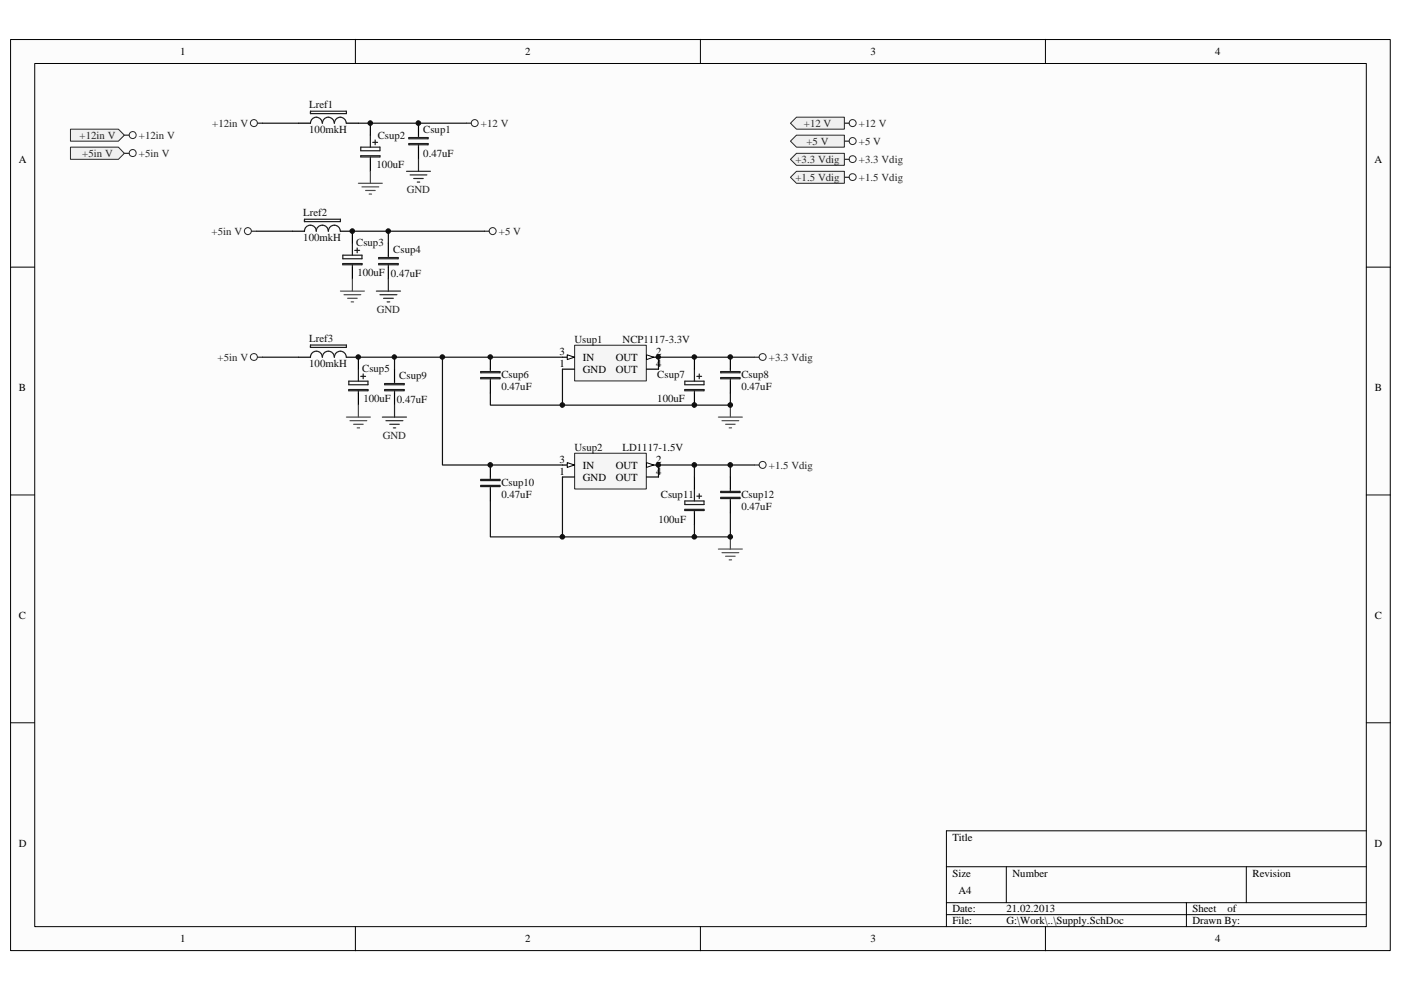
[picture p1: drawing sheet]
<svg xmlns="http://www.w3.org/2000/svg" width="297mm" height="210mm" viewBox="0 0 297 210" stroke-linecap="round" stroke-linejoin="round" font-family="sans-serif">
<path d="M2.3 8.4h292.5v193.1h-292.5z" fill="#fcfcfc"/>
<path d="M2.2 8.4h292.6v193.1h-292.6z" fill="none" stroke="#000" stroke-width=".21"/>
<path d="M7.4 13.5h282.3v183h-282.3z" fill="#fcfcfc"/>
<g fill="none" stroke="#000" stroke-width=".21">
<path d="M7.4 13.5h282.3v183h-282.3zM75.3 8.3v5.1M148.5 8.3v5.1M221.7 8.3v5.1M2.2 56.6h5.1M289.7 56.6h5.1M2.2 104.9h5.1M289.7 104.9h5.1M2.2 153.2h5.1M289.7 153.2h5.1M289.7 176.1h-89v20.4M75.3 196.5v5.1"/>
<path d="M148.5 196.5v5.1M200.7 183.8h89M200.7 191.4h89M200.7 193.9h89M213.4 183.8v7.6M221.7 196.5v5.1M251.5 191.4v5.1M264.2 183.8v7.6"/>
</g>
<g fill="none" stroke="#1c1c1c" stroke-width=".25">
<path d="M65.8 26.1a1.25 1.25 0 0 1 1.3-1.3 1.25 1.25 0 0 1 1.2 1.3M65.8 23.6h7.6v.5h-7.6zM68.4 26.1a1.25 1.25 0 0 1 1.2-1.3 1.25 1.25 0 0 1 1.3 1.3M70.9 26.1a1.25 1.25 0 0 1 1.3-1.3 1.25 1.25 0 0 1 1.2 1.3M76.5 33h4.1v.3h-4.1zM76.5 31.2h4.1v.8h-4.1zM78.5 28.7v2.5M78.5 33.3v.5M79 30.2h1M79.5 29.7v1M86.7 30.4h4.1v.3h-4.1zM86.7 29.2h4.1v.2h-4.1z"/>
<path d="M88.7 28.7v.5M88.7 30.7v.5M65.8 75.7a1.25 1.25 0 0 1 1.3-1.2 1.25 1.25 0 0 1 1.2 1.2M65.8 73.2h7.6v.5h-7.6zM68.4 75.7a1.25 1.25 0 0 1 1.2-1.2 1.25 1.25 0 0 1 1.3 1.2M70.9 75.7a1.25 1.25 0 0 1 1.3-1.2 1.25 1.25 0 0 1 1.2 1.2M76 78.3v2.5M76.5 79.8h1M77 79.3v1M101.9 78.8h4.1v.2h-4.1zM104 78.3v.5M147.2 78.3v2.5"/>
<path d="M147.7 79.8h1.1M148.2 79.3v1M152.8 78.8h4.1v.2h-4.1zM154.9 78.3v.5M74 82.6h4v.2h-4zM74 80.8h4v.8h-4zM76 82.8v.6M81.6 82.6h4.1v.2h-4.1zM81.6 81.3h4.1v.3h-4.1zM83.6 80.8v.5M83.6 82.8v.6M101.9 80.1h4.1v.2h-4.1z"/>
<path d="M104 80.3v.5M145.2 82.6h4.1v.2h-4.1zM145.2 80.8h4.1v.8h-4.1zM147.2 82.8v.6M152.8 80.1h4.1v.2h-4.1zM154.9 80.3v.5M101.9 102.9h4.1v.3h-4.1zM101.9 101.6h4.1v.3h-4.1zM104 101.1v.5M104 103.2v.5M145.2 106.2h4.1v.8h-4.1zM145.2 108h4.1v.2h-4.1z"/>
<path d="M147.2 103.7v2.5M147.2 108.2v.6M147.7 105.2h1.1M148.2 104.7v1M152.8 104.2h4.1v.2h-4.1zM152.8 105.5h4.1v.2h-4.1zM154.9 103.7v.5M154.9 105.7v.5"/>
</g>
<g fill="none" stroke="#000" stroke-width=".25">
<path d="M63.3 26.1h2.5M73.4 26.1h2.6M78.5 26.1v2.6M78.5 33.8v2.5M88.7 26.1v2.6M88.7 31.2v2.6M63.3 75.7h2.5M73.4 75.7h2.6v2.6M83.6 78.3v2.5M104 75.7v2.6M147.2 75.7v2.6M154.9 75.7v2.6"/>
<path d="M76 83.4v2.5M83.6 83.4v2.5M104 80.8v2.6M104 98.6v2.5M147.2 83.4v2.5M154.9 80.8v2.6M104 103.7v2.5M147.2 101.1v2.6M147.2 108.8v2.5M154.9 101.1v2.6M154.9 106.2v2.6"/>
</g>
<path d="M55.7 26.1h7.6M76 26.1h22.9M55.7 75.7h7.6M83.6 75.7v2.6M159.9 75.7h-20.3v2.6M104 83.4v2.5h50.9v-2.5M147.2 98.6v2.5M154.9 98.6v2.5" fill="none" stroke="#0e0e0e" stroke-width=".25"/>
<g fill="none" stroke="#4c4c4c" stroke-width=".25">
<path d="M76 38.9h5.1M76.7 39.6h3.6M78.5 36.3v2.6M77.5 40.4h2M78.3 41.1h.5M73.4 88.4h5.1M74.2 89.2h3.6M75 90h2M75.7 90.7h.5M76 85.9v2.5M152.3 88.4h5.1M153.1 89.2h3.5"/>
<path d="M153.8 90h2.1M154.6 90.7h.5M154.9 85.9v2.5M152.3 116.4h5.1M153.1 117.2h3.5M153.8 117.9h2.1M154.6 118.7h.5M154.9 113.8v2.6"/>
</g>
<g fill="none" stroke="#262626" stroke-width=".21">
<circle cx="53.8" cy="26.1" r=".74"/>
<circle cx="100.6" cy="26.1" r=".74"/>
<circle cx="104.5" cy="49" r=".74"/>
<circle cx="53.8" cy="75.7" r=".73"/>
</g>
<g fill="none" stroke="#262626" stroke-width=".25">
<path d="M54.6 26.1h1.1M86.2 36.3h5.1M86.9 37.1h3.6M87.7 37.8h2M88.5 38.6h.5M88.7 33.8v2.5M98.9 26.1h1M102.7 49h1M54.6 75.7h1.1M81.1 88.4h5.1M81.8 89.2h3.6M82.6 90h2.1"/>
<path d="M83.4 90.7h.5M83.6 85.9v2.5"/>
</g>
<path d="M121.9 73.2h15.1v7.6h-15.1z" fill="#f5f5f5"/>
<path d="M121.8 73.2h15.2v7.6h-15.2z" fill="none" stroke="#262626" stroke-width=".21"/>
<path d="M119.2 75.7h2.6" fill="none" stroke="#000" stroke-width=".25"/>
<path d="M120.3 75.2l1.5 .5-1.5 .5z" fill="#fcfcfc"/>
<path d="M120.3 75.2l1.5 .5-1.5 .5z" fill="none" stroke="#000" stroke-width=".21"/>
<path d="M119.2 78.3h2.6M137.1 75.7h2.5" fill="none" stroke="#000" stroke-width=".25"/>
<path d="M137.1 75.2l1.5 .5-1.5 .5z" fill="#fcfcfc"/>
<path d="M137.1 75.2l1.5 .5-1.5 .5z" fill="none" stroke="#000" stroke-width=".21"/>
<path d="M137.1 78.3h2.5" fill="none" stroke="#000" stroke-width=".25"/>
<path d="M121.9 96.1h15.1v7.6h-15.1z" fill="#f5f5f5"/>
<path d="M121.8 96.1h15.2v7.6h-15.2z" fill="none" stroke="#262626" stroke-width=".21"/>
<path d="M119.2 98.6h2.6" fill="none" stroke="#000" stroke-width=".25"/>
<path d="M120.3 98.1l1.5 .5-1.5 .5z" fill="#fcfcfc"/>
<path d="M120.3 98.1l1.5 .5-1.5 .5z" fill="none" stroke="#000" stroke-width=".21"/>
<path d="M137.1 98.6h2.5M119.2 101.1h2.6" fill="none" stroke="#000" stroke-width=".25"/>
<path d="M137.1 98.1l1.5 .5-1.5 .5z" fill="#fcfcfc"/>
<path d="M137.1 98.1l1.5 .5-1.5 .5z" fill="none" stroke="#000" stroke-width=".21"/>
<path d="M62 49h2.6M72.2 49h2.5v2.6M74.7 56.6v2.6M82.3 51.6v2.5M82.3 56.6v2.6M137.1 101.1h2.5" fill="none" stroke="#000" stroke-width=".25"/>
<path d="M54.4 49h7.6M74.7 49h28M82.3 49v2.6M76 75.7h17.8v22.9h25.4M93.8 75.7h25.4M119.2 78.3v7.6M159.9 98.6h-20.3v2.5M104 106.2v7.6h50.9v-5M119.2 101.1v12.7M147.2 111.3v2.5" fill="none" stroke="#0e0e0e" stroke-width=".25"/>
<g fill="none" stroke="#262626" stroke-width=".21">
<circle cx="180.8" cy="29.9" r=".75"/>
<circle cx="180.8" cy="26.1" r=".75"/>
<circle cx="180.8" cy="33.7" r=".74"/>
<circle cx="180.8" cy="37.6" r=".74"/>
<circle cx="52.6" cy="49" r=".74"/>
<circle cx="161.7" cy="75.7" r=".73"/>
<circle cx="161.7" cy="98.6" r=".74"/>
</g>
<path d="M179 26.1h1M179 29.9h1M179 37.6h1M179 33.8h1M53.3 49h1.1M82.3 59.2v2.5M79.8 61.7h5.1M80.6 62.5h3.6M81.3 63.2h2.1M82.1 64h.5M159.9 75.7h1M159.9 98.6h1" fill="none" stroke="#262626" stroke-width=".25"/>
<g fill="none" stroke="#1c1c1c" stroke-width=".25">
<path d="M64.6 49a1.25 1.25 0 0 1 1.2-1.2 1.25 1.25 0 0 1 1.3 1.2 1.27 1.27 0 0 1 1.2-1.2 1.27 1.27 0 0 1 1.3 1.2M64.6 46.5h7.6v.5h-7.6zM69.6 49a1.25 1.25 0 0 1 1.3-1.2 1.25 1.25 0 0 1 1.2 1.2M72.7 55.9h4v.2h-4zM72.7 54.1h4v.8h-4zM74.7 51.6v2.5M74.7 56.1v.5M75.2 53.1h1M75.7 52.6v1M80.3 55.9h4.1v.2h-4.1zM80.3 54.6h4.1v.3h-4.1zM82.3 54.1v.5"/>
<path d="M82.3 56.1v.5"/>
</g>
<path d="M74.7 59.2v2.5M72.2 61.7h5.1M72.9 62.5h3.6M73.7 63.2h2M74.5 64h.5" fill="none" stroke="#4c4c4c" stroke-width=".25"/>
<path d="M167.6 26.1l1.3-1.3h10.1v2.6h-10.1z" fill-rule="evenodd" fill="#f0f0f0"/>
<path d="M167.6 26.1l1.3-1.3h10.1v2.6h-10.1z" fill="none" stroke="#262626" stroke-width=".21"/>
<path d="M167.6 29.9l1.3-1.2h10.1v2.5h-10.1z" fill-rule="evenodd" fill="#f0f0f0"/>
<path d="M167.6 29.9l1.3-1.2h10.1v2.5h-10.1z" fill="none" stroke="#262626" stroke-width=".21"/>
<path d="M167.6 33.8l1.3-1.3h10.1v2.6h-10.1z" fill-rule="evenodd" fill="#f0f0f0"/>
<path d="M167.6 33.8l1.3-1.3h10.1v2.6h-10.1z" fill="none" stroke="#262626" stroke-width=".21"/>
<path d="M167.6 37.6l1.3-1.3h10.1v2.6h-10.1z" fill-rule="evenodd" fill="#f0f0f0"/>
<path d="M167.6 37.6l1.3-1.3h10.1v2.6h-10.1z" fill="none" stroke="#262626" stroke-width=".21"/>
<path d="M14.9 27.4h10.2l1.3 1.3-1.3 1.2h-10.2z" fill-rule="evenodd" fill="#f0f0f0"/>
<path d="M14.9 27.4h10.2l1.3 1.3-1.3 1.2h-10.2z" fill="none" stroke="#262626" stroke-width=".21"/>
<path d="M14.9 31.2h10.2l1.3 1.3-1.3 1.3h-10.2z" fill-rule="evenodd" fill="#f0f0f0"/>
<g fill="none" stroke="#262626" stroke-width=".21">
<path d="M14.9 31.2h10.2l1.3 1.3-1.3 1.3h-10.2z"/>
<circle cx="28.1" cy="32.5" r=".74"/>
<circle cx="28.1" cy="28.6" r=".74"/>
</g>
<path d="M26.4 28.7h1M26.4 32.5h1" fill="none" stroke="#262626" stroke-width=".25"/>
<circle cx="74.7" cy="49" r=".49" fill="#0e0e0e"/>
<circle cx="74.7" cy="49" r=".49" fill="none" stroke="#0e0e0e" stroke-width=".21"/>
<circle cx="76" cy="75.7" r=".48" fill="#0e0e0e"/>
<circle cx="76" cy="75.7" r=".48" fill="none" stroke="#0e0e0e" stroke-width=".21"/>
<circle cx="78.5" cy="26.1" r=".49" fill="#0e0e0e"/>
<circle cx="78.5" cy="26.1" r=".49" fill="none" stroke="#0e0e0e" stroke-width=".21"/>
<circle cx="82.3" cy="49" r=".48" fill="#0e0e0e"/>
<circle cx="82.3" cy="49" r=".48" fill="none" stroke="#0e0e0e" stroke-width=".21"/>
<circle cx="83.6" cy="75.7" r=".46" fill="#0e0e0e"/>
<circle cx="83.6" cy="75.7" r=".46" fill="none" stroke="#0e0e0e" stroke-width=".21"/>
<circle cx="88.7" cy="26.1" r=".49" fill="#0e0e0e"/>
<circle cx="88.7" cy="26.1" r=".49" fill="none" stroke="#0e0e0e" stroke-width=".21"/>
<circle cx="93.8" cy="75.7" r=".48" fill="#0e0e0e"/>
<circle cx="93.8" cy="75.7" r=".48" fill="none" stroke="#0e0e0e" stroke-width=".21"/>
<circle cx="103.9" cy="98.6" r=".49" fill="#0e0e0e"/>
<circle cx="103.9" cy="98.6" r=".49" fill="none" stroke="#0e0e0e" stroke-width=".21"/>
<circle cx="104" cy="75.7" r=".48" fill="#0e0e0e"/>
<circle cx="104" cy="75.7" r=".48" fill="none" stroke="#0e0e0e" stroke-width=".21"/>
<circle cx="119.2" cy="113.8" r=".49" fill="#0e0e0e"/>
<circle cx="119.2" cy="113.8" r=".49" fill="none" stroke="#0e0e0e" stroke-width=".21"/>
<circle cx="119.2" cy="85.9" r=".49" fill="#0e0e0e"/>
<circle cx="119.2" cy="85.9" r=".49" fill="none" stroke="#0e0e0e" stroke-width=".21"/>
<circle cx="139.6" cy="98.6" r=".48" fill="#0e0e0e"/>
<circle cx="139.6" cy="98.6" r=".48" fill="none" stroke="#0e0e0e" stroke-width=".21"/>
<circle cx="139.6" cy="75.7" r=".46" fill="#0e0e0e"/>
<circle cx="139.6" cy="75.7" r=".46" fill="none" stroke="#0e0e0e" stroke-width=".21"/>
<circle cx="147.2" cy="113.8" r=".49" fill="#0e0e0e"/>
<circle cx="147.2" cy="113.8" r=".49" fill="none" stroke="#0e0e0e" stroke-width=".21"/>
<circle cx="147.2" cy="98.6" r=".49" fill="#0e0e0e"/>
<circle cx="147.2" cy="98.6" r=".49" fill="none" stroke="#0e0e0e" stroke-width=".21"/>
<circle cx="147.2" cy="85.9" r=".49" fill="#0e0e0e"/>
<circle cx="147.2" cy="85.9" r=".49" fill="none" stroke="#0e0e0e" stroke-width=".21"/>
<circle cx="147.2" cy="75.7" r=".48" fill="#0e0e0e"/>
<circle cx="147.2" cy="75.7" r=".48" fill="none" stroke="#0e0e0e" stroke-width=".21"/>
<circle cx="154.8" cy="113.8" r=".48" fill="#0e0e0e"/>
<circle cx="154.8" cy="113.8" r=".48" fill="none" stroke="#0e0e0e" stroke-width=".21"/>
<circle cx="154.8" cy="98.6" r=".49" fill="#0e0e0e"/>
<circle cx="154.8" cy="98.6" r=".49" fill="none" stroke="#0e0e0e" stroke-width=".21"/>
<circle cx="154.8" cy="85.9" r=".48" fill="#0e0e0e"/>
<circle cx="154.8" cy="85.9" r=".48" fill="none" stroke="#0e0e0e" stroke-width=".21"/>
<circle cx="154.8" cy="75.7" r=".48" fill="#0e0e0e"/>
<circle cx="154.8" cy="75.7" r=".48" fill="none" stroke="#0e0e0e" stroke-width=".21"/>
<g font-size="2.3">
<text x="38.2" y="11.7">1</text>
<text x="111.4" y="11.7">2</text>
<text x="184.5" y="11.7">3</text>
<text x="257.6" y="11.7">4</text>
<text x="4" y="34.5">A</text>
<text x="291.4" y="34.5">A</text>
<text x="118.6" y="75.2">3</text>
<text x="118.6" y="77.8">1</text>
<text x="123.6" y="76.5">IN</text>
<text x="130.6" y="76.5">OUT</text>
<text x="139.1" y="75.2">2</text>
<text x="139.1" y="77.8">4</text>
<text x="4" y="82.8">B</text>
<text x="123.6" y="79">GND</text>
<text x="130.6" y="79">OUT</text>
<text x="291.5" y="82.8">B</text>
<text x="118.6" y="98.1">3</text>
<text x="118.6" y="100.7">1</text>
<text x="123.6" y="99.4">IN</text>
<text x="123.6" y="101.9">GND</text>
<text x="130.6" y="99.4">OUT</text>
<text x="130.6" y="101.9">OUT</text>
<text x="139.1" y="98.1">2</text>
<text x="139.1" y="100.7">4</text>
<text x="4" y="131.2">C</text>
<text x="291.5" y="131.2">C</text>
<text x="4" y="179.5">D</text>
<text x="201.9" y="178.2">Title</text>
<text x="291.4" y="179.5">D</text>
<text x="201.9" y="185.8">Size</text>
<text x="214.7" y="185.8">Number</text>
<text x="265.6" y="185.8">Revision</text>
<text x="203.2" y="189.7">A4</text>
<text x="201.9" y="193.5">Date:</text>
<text x="201.9" y="196">File:</text>
<text x="213.4" y="196">G:\Work\..\Supply.SchDoc</text>
<text x="213.4" y="193.5">21.02.2013</text>
<text x="252.8" y="193.5">Sheet</text>
<text x="252.8" y="196">Drawn By:</text>
<text x="260.3" y="193.5">of</text>
<text x="38.2" y="199.8">1</text>
<text x="111.4" y="199.8">2</text>
<text x="184.5" y="199.8">3</text>
<text x="257.6" y="199.8">4</text>
</g>
<g font-size="2.3" fill="#0e0e0e">
<text x="65.6" y="22.9">Lref1</text>
<text x="65.6" y="28.2">100mkH</text>
<text x="80.1" y="29.5">Csup2</text>
<text x="89.7" y="28.2">Csup1</text>
<text x="79.8" y="35.6">100uF</text>
<text x="89.7" y="33.3">0.47uF</text>
<text x="64.3" y="45.8">Lref2</text>
<text x="64.3" y="51.1">100mkH</text>
<text x="75.5" y="52.1">Csup3</text>
<text x="83.4" y="53.6">Csup4</text>
<text x="75.8" y="58.5">100uF</text>
<text x="82.9" y="58.7">0.47uF</text>
<text x="65.6" y="72.4">Lref3</text>
<text x="65.6" y="77.8">100mkH</text>
<text x="121.8" y="72.7">Usup1</text>
<text x="132" y="72.7">NCP1117-3.3V</text>
<text x="76.8" y="78.8">Csup5</text>
<text x="84.7" y="80.3">Csup9</text>
<text x="106.3" y="80.1">Csup6</text>
<text x="106.3" y="82.6">0.47uF</text>
<text x="139.4" y="80.1">Csup7</text>
<text x="157.2" y="80.1">Csup8</text>
<text x="157.2" y="82.6">0.47uF</text>
<text x="77" y="85.2">100uF</text>
<text x="84.2" y="85.4">0.47uF</text>
<text x="139.4" y="85.2">100uF</text>
<text x="121.8" y="95.6">Usup2</text>
<text x="132" y="95.6">LD1117-1.5V</text>
<text x="106.3" y="103">Csup10</text>
<text x="106.3" y="105.5">0.47uF</text>
<text x="140.1" y="105.5">Csup11</text>
<text x="157.2" y="105.5">Csup12</text>
<text x="139.6" y="110.8">100uF</text>
<text x="157.2" y="108">0.47uF</text>
</g>
<g font-size="2.3" fill="#262626">
<text x="16.9" y="29.5">+12in V</text>
<text x="29.5" y="29.5">+12in V</text>
<text x="45" y="26.9">+12in V</text>
<text x="102" y="26.9">+12 V</text>
<text x="170.4" y="26.9">+12 V</text>
<text x="182.1" y="26.9">+12 V</text>
<text x="17.4" y="33.3">+5in V</text>
<text x="29.5" y="33.3">+5in V</text>
<text x="168.7" y="34.5">+3.3 Vdig</text>
<text x="171" y="30.7">+5 V</text>
<text x="182.1" y="30.7">+5 V</text>
<text x="182.1" y="34.5">+3.3 Vdig</text>
<text x="86.2" y="40.9">GND</text>
<text x="168.7" y="38.4">+1.5 Vdig</text>
<text x="182.1" y="38.4">+1.5 Vdig</text>
<text x="44.9" y="49.8">+5in V</text>
<text x="105.8" y="49.8">+5 V</text>
<text x="79.9" y="66.3">GND</text>
<text x="46.1" y="76.5">+5in V</text>
<text x="163" y="76.5">+3.3 Vdig</text>
<text x="81.1" y="93">GND</text>
<text x="163" y="99.4">+1.5 Vdig</text>
</g>
</svg>
